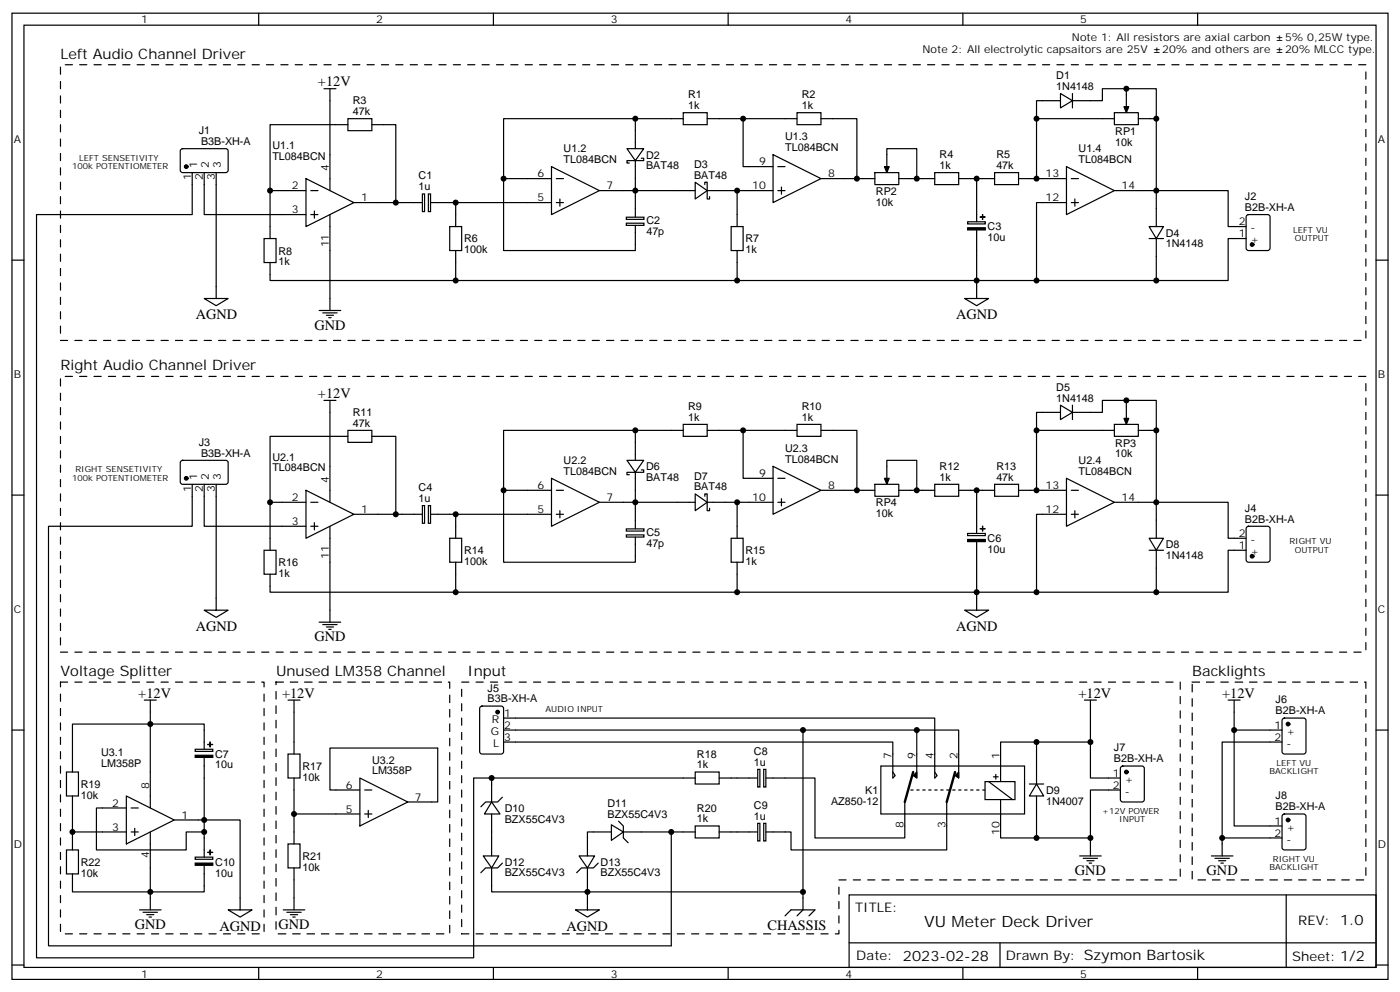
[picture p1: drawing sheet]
<svg xmlns="http://www.w3.org/2000/svg" width="412mm" height="292mm" viewBox="0 0 412 292" stroke-linecap="round" stroke-linejoin="round" font-family="sans-serif">
<g fill="none" stroke="#000" stroke-width=".35">
<path d="M3.5 3.9h405.4v284.3h-405.4zM7.1 7.4h398.2v277.3h-398.2zM76.2 3.9v3.5M145.3 3.9v3.5M214.5 3.9v3.5M283.6 3.9v3.5M352.8 3.9v3.5M95.4 26.1h3.6M97.2 26.1v30M102.5 34.9h7v3.6h-7zM102.5 36.7h-22.9v33.5M109.5 36.7h7.1v22.9h7.8"/>
<path d="M187.1 34.9h14.2M201.3 33.2h7v3.5h-7zM208.3 34.9h26.5M218.9 34.9v14.1h8.8M234.8 33.2h7v3.5h-7zM241.8 34.9h10.6v17.7h-10.6M312.4 27.5l3.5 2.1-3.5 2.2zM312.4 29.6h-7.1v5.3M315.9 27.5v4.3M328.3 34.9h-23v17.7h-5.3M328.3 33.2h7v3.5h-7zM331.8 31.4v-5.3h8.8v8.8"/>
<path d="M331.8 26.1h-7.1v3.5h-8.8M335.3 34.9h5.3v21.2h-12.3M53.3 44l.5-.3 13 .1 .4 .6-.1 6-.6 .4-13-.1-.4-.6v-5.7zM56.6 50.8v12.3h-45.8v218.8h128.7v-52.9h5.3M60.1 50.8v12.3h30M63.7 50.8v37M79.6 56.1h10.5M90.1 52.6l14.1 7-14.1 7.1zM91.5 56.1h2.2M104.2 59.6h12.4M124.4 57.1h.7v5.2h-.7zM126.2 57.1h.6v5.2h-.6z"/>
<path d="M126.8 59.6h7.4v7.1M134.2 59.6h28.3M148.3 52.6v21.1h38.8v-7.4M162.5 49l14.1 7.1-14.1 7zM163.9 52.6h2.1M163.9 59.6h2.1M164.9 58.6v2.1M184.7 43.7h4.9l-2.5 3.6zM187.1 47.3v8.8h-10.5M187.1 43.7v-8.8h-38.8v17.7h14.2M188.9 46.6h.7v.7h-4.9v.7h.7M204.8 53.6l3.5 2.5-3.5 2.5z"/>
<path d="M204.8 56.1h-17.7v7.8M207.6 54.3v-.7h.7v5h.7v-.7M208.3 56.1h8.8v10.6M217.1 56.1h10.6M227.7 45.5l14.1 7.1-14.1 7zM229.1 56.1h2.1M229.1 49h2.1M230.2 55v2.2M252.4 52.6h5.3M257.7 50.8h7.1v3.5h-7.1zM261.2 49v-5.3h8.9v8.9h5.2M264.8 52.6h5.3"/>
<path d="M275.3 50.8h7.1v3.5h-7.1zM282.4 52.6h5.3v12.7M287.7 52.6h5.3M293 50.8h7v3.5h-7zM305.3 52.6h8.8M314.1 59.6h-8.8v22.9M314.1 49l14.2 7.1-14.2 7zM315.6 52.6h2.1M315.6 59.6h2.1M316.6 58.6v2.1M3.5 76.6h3.6M77.8 70.2h3.5v7.1h-3.5z"/>
<path d="M91.5 63.1h2.2M92.6 62.1v2.1M97.2 63.1v28.3M132.5 66.7h3.5v7h-3.5zM134.2 73.7v8.8M184.5 63.9h5.2v.7h-5.2zM184.5 65.7h5.2v.6h-5.2zM215.4 66.7h3.5v7h-3.5zM217.1 73.7v8.8M285 65.3h5.2v.6h-5.2zM287.7 67.7v20.1M338.5 66.7h4.2l-2.1 3.5z"/>
<path d="M338.5 70.2h4.2M340.6 66.7v-10.6h21.2v10.6h5.3M340.6 70.2v12.3h-261v-5.2M367.1 70.2h-5.3v12.3h-21.2M367.3 63.4l.5-.3h5.6l.7 .5v9.4l-.4 .7h-5.9l-.7-.4v-9.4zM405.3 76.6h3.6M60.1 87.8h7.1l-3.5 2.2zM94 91.4h6.4M95.1 92.1h4.2M96.1 92.8h2.1M96.8 93.5h.7M284.2 87.8h7l-3.5 2.2z"/>
<path d="M95.4 117.8h3.6M97.2 117.8v30M312.4 119.2l3.5 2.2-3.5 2.1zM315.9 119.2v4.3M331.8 117.8h-7.1v3.6h-8.8M53.3 135.7l.5-.2h13l.4 .7-.1 5.9-.6 .4h-13l-.4-.7v-5.6zM102.5 126.6h7v3.6h-7zM102.5 128.4h-22.9v33.5M109.5 128.4h7.1v22.9h7.8M184.7 135.5h4.9l-2.5 3.5zM187.1 135.5v-8.9h-38.8v17.7h14.2M187.1 139v8.8h-10.5"/>
<path d="M187.1 126.6h14.2M188.9 138.3h.7v.7h-4.9v.7h.7M201.3 124.9h7v3.5h-7zM208.3 126.6h26.5M218.9 126.6v14.2h8.8M227.7 137.2l14.1 7.1-14.1 7zM234.8 124.9h7v3.5h-7zM241.8 126.6h10.6v17.7h-10.6M312.4 121.4h-7.1v5.2M328.3 124.9h7v3.5h-7zM328.3 126.6h-23v17.7h-5.3M331.8 123.1v-5.3h8.8v8.8"/>
<path d="M335.3 126.6h5.3v21.2h-12.3M3.5 145.7h3.6M56.6 142.5v12.4h-42.3v123.4h183.4v-33.5M60.1 142.5v12.4h30M63.7 142.5v37.1M79.6 147.8h10.5M90.1 144.3l14.1 7-14.1 7.1zM91.5 147.8h2.2M91.5 154.9h2.2M92.6 153.8v2.1M97.2 154.9v28.2M104.2 151.3h12.4"/>
<path d="M124.4 148.8h.7v5.2h-.7zM126.2 148.8h.6v5.2h-.6zM126.8 151.3h7.4v7.1M132.5 158.4h3.5v7.1h-3.5zM134.2 151.3h28.3M148.3 144.3v21.2h38.8v-7.5M162.5 140.8l14.1 7-14.1 7.1zM163.9 151.3h2.1M163.9 144.3h2.1M164.9 150.3v2.1M184.5 155.6h5.2v.7h-5.2zM184.5 157.4h5.2v.6h-5.2z"/>
<path d="M204.8 145.3l3.5 2.5-3.5 2.5zM204.8 147.8h-17.7v7.8M207.6 146v-.7h.7v5h.7v-.7M208.3 147.8h8.8v10.6M215.4 158.4h3.5v7.1h-3.5zM217.1 147.8h10.6M229.1 147.8h2.1M229.1 140.8h2.1M230.2 146.8v2.1M252.4 144.3h5.3M257.7 142.5h7.1v3.5h-7.1zM261.2 140.8v-5.3h8.9v8.8h5.2"/>
<path d="M264.8 144.3h5.3M275.3 142.5h7.1v3.5h-7.1zM282.4 144.3h5.3v12.7M285 157h5.2v.6h-5.2zM287.7 159.5v20.1M287.7 144.3h5.3M293 142.5h7v3.5h-7zM305.3 144.3h8.8M314.1 140.8l14.2 7-14.2 7.1zM314.1 151.3h-8.8v23M315.6 151.3h2.1M315.6 144.3h2.1"/>
<path d="M316.6 150.3v2.1M338.5 158.4h4.2l-2.1 3.5zM340.6 158.4v-10.6h21.2v10.6h5.3M367.3 155.1l.5-.2h5.6l.7 .4v9.4l-.4 .7-5.9 .1-.7-.5v-9.4zM405.3 145.7h3.6M60.1 179.6h7.1l-3.5 2.1zM77.8 161.9h3.5v7.1h-3.5zM134.2 165.5v8.8M217.1 165.5v8.8M284.2 179.6h7l-3.5 2.1zM338.5 161.9h4.2M340.6 161.9v12.4h-261v-5.3"/>
<path d="M367.1 161.9h-5.3v12.4h-21.2M94 183.1h6.4M95.1 183.8h4.2M96.1 184.5h2.1M96.8 185.2h.7M3.5 214.8h3.6M42.5 206h3.5M44.3 206v31.8M84.8 206h3.6M86.6 206v15.9M141.5 208l.5-.2h5.6l.7 .4v13l-.4 .6-5.9 .1-.7-.5v-12.9zM148.3 211.3h127v17.7l.7-.8-.7-1"/>
<path d="M148.3 214.8h121.8v14.2M148.3 218.4h114.7v10.6l.7-.8-.7-1M236.5 214.8v53l-1.7 1.7M270.1 214.8h12.3v14.2M305.3 218.4h15.9M319.4 206h3.6M321.2 206v23h8.8M361.8 206h3.5M363.5 206v37.1h14.1M363.5 214.8h14.1M377.6 218.4h-17.6v28.2M377.9 211.5l.5-.2h5.6l.6 .4 .1 9.5-.5 .6-5.8 .1-.7-.5-.1-9.4z"/>
<path d="M405.3 214.8h3.6M19.6 227.2h3.5v7h-3.5zM21.3 234.2v10.6M37.2 234.2l14.1 7.1-14.1 7.1zM37.2 237.8h-8.8v12.3h26.5v-5.3h5.2M38.6 237.8h2.1M57.5 220.5h5.2v.6h-5.2zM60.1 220.5v-7.4h-38.8v14.1M60.1 223v18.3h10.6v26.5M84.8 221.9h3.6v7.1h-3.6zM86.6 229v10.5M106 232.5h-8.8v-12.4h31.7v15.9h-8.8"/>
<path d="M106 239.5h-19.4v8.9M106 229l14.1 7-14.1 7.1zM107.4 232.5h2.1M107.4 239.5h2.1M108.5 238.5v2.1M144.8 236l2.5 3.5h-4.6zM144.8 239.5v12.4M148 234.6l-1.4 1.4h-3.5l-1.5 1.4M204.8 227.2h7v3.5h-7zM204.8 229h-60v7M211.8 229h11.3M223.2 226.4h.6v5.2h-.6z"/>
<path d="M225 226.4h.6v5.2h-.6zM225.6 229h14.5v17.6h26.4v-10.6M259.5 225.4h42.3v14.1h-42.3zM268.3 232.5h.7M270.1 232.5h.7M271.8 232.5h.7M273.6 232.5h.7M275.3 232.5h.7M277.1 232.5h.7M278.9 236v14.1h-45.9v-5.3h-7.4M278.9 232.5h.7M280.6 232.5h.7"/>
<path d="M282.4 232.5h.7M284.2 232.5h.7M285.9 232.5h.7M287.7 232.5h.7M289.5 232.5h.7M290.2 230h8.8v5.3h-8.8zM291.2 230l7.1 5.3M292.6 228.6h1.4M293.3 227.9v1.4M294.7 235.3v11.3h26.5M294.7 230v-11.6h10.6v12.3M303.2 230.7h4.2"/>
<path d="M305.3 230.7l2.1 3.5h-4.2zM305.3 234.2v12.4M330 232.5h-8.8v19.4M330.3 225.6l.4-.2h5.7l.6 .5 .1 9.4-.5 .7h-5.9l-.6-.5-.1-9.4zM377.9 239.7l.5-.2h5.6l.6 .5 .1 9.4-.5 .7h-5.8l-.7-.4-.1-9.5zM19.6 250.1h3.5v7.1h-3.5zM37.2 244.8h-15.9v5.3M38.6 244.8h2.1M39.7 243.8v2.1M44.3 244.8v17.7h-23v-5.3M51.3 241.3h8.8v10.9M57.5 252.2h5.2v.7h-5.2z"/>
<path d="M60.1 254.7v7.8h-15.8v5.3M84.8 248.4h3.6v7h-3.6zM86.6 255.4v12.4M142.3 251.9h4.6l-2.1 3.5zM144.8 255.4v7.1h91.7M148 254l-1.4 1.4h-3.5l-1.5 1.4M170.6 251.9h4.6l-2.2 3.5zM173 255.4v12.4M176.2 254l-1.4 1.4h-3.5l-1.4 1.4M180.1 242.7l3.5 2.1-3.5 2.5zM180.1 244.8h-7.1v7.1M182.2 241.7l1.4 1.4v3.5l1.4 1.4"/>
<path d="M183.6 244.8h21.2M204.8 243.1h7v3.5h-7zM211.8 244.8h11.3M223.2 242.3h.6v5.2h-.6zM225 242.3h.6v5.2h-.6zM318 251.9h6.4M319.1 252.6h4.2M320.1 253.3h2.2M320.9 254h.7M356.8 251.9h6.4M357.9 252.6h4.2M359 253.3h2.1"/>
<path d="M359.7 254h.7M377.6 246.6h-17.6v5.3M41.1 267.8h6.3M42.2 268.5h4.2M43.2 269.2h2.1M43.9 269.9h.7M67.2 267.8h7.1l-3.6 2.1zM83.4 267.8h6.4M84.5 268.5h4.2M85.5 269.2h2.2M86.3 269.9h.7M169.5 267.8h7.1l-3.6 2.1z"/>
<path d="M231.2 269.5l1.8-1.7h7.1l-1.8 1.7M250.1 263.3h155.2v21.4h-155.2zM250.1 277.5h155.2M294.6 277.5v7.2M378.9 263.3v21.2M3.5 284h3.6M76.2 284.7v3.5M145.3 284.7v3.5M214.5 284.7v3.5M283.6 284.7v3.5M352.8 284.7v3.5M405.3 284h3.6"/>
</g>
<path d="M402.3 19.1h-384.5v81.1h384.5v-81.1M402.3 110.8h-384.5v81.1h384.5v-81.1M17.8 200.7h60v74.1h-60v-74.1M81.3 200.7h51.2v74.1h-51.2zM351.2 200.7h51.1v58.2h-51.1zM136 274.8h111.1v-15.9h100.6v-58.2h-211.7v74.1" fill="none" stroke="#000" stroke-width=".35" stroke-dasharray="2.1 2.1"/>
<path d="M269 227.2l-2.5 8.8M281.3 227.2l-2.4 8.8" fill="none" stroke="#000" stroke-width=".71"/>
<g fill="#000" stroke="#000" stroke-width=".35">
<path d="M331.1 31.4h1.4l-.7 1.8zM260.5 49h1.4l-.7 1.8zM285 67h5.2v.7h-5.2zM288.7 63.9h1.5zM289.4 63.1l.1 1.5zM331.1 123.1h1.4l-.7 1.8zM260.5 140.8h1.4l-.7 1.7zM285 158.8h5.2v.6h-5.2zM288.7 155.6h1.5zM289.4 154.9l.1 1.4zM61.2 219.1h1.4zM61.9 218.4v1.4z"/>
<path d="M57.5 222.2h5.2v.7h-5.2zM269 228.2l1.1-1v1.8zM281.3 228.2l1.1-1v1.8zM57.5 254h5.2v.6h-5.2zM61.2 250.8l1.4 .1zM61.9 250.1v1.4z"/>
<circle cx="54.9" cy="49" r=".53"/>
<circle cx="368.8" cy="72" r=".53"/>
<circle cx="54.9" cy="140.8" r=".53"/>
<circle cx="368.8" cy="163.7" r=".53"/>
<circle cx="146.6" cy="209.6" r=".53"/>
<circle cx="379.4" cy="213.1" r=".53"/>
<circle cx="331.8" cy="227.2" r=".53"/>
<circle cx="379.4" cy="241.3" r=".53"/>
</g>
<g fill="#000">
<circle cx="187.1" cy="34.9" r=".88"/>
<circle cx="218.9" cy="34.9" r=".88"/>
<circle cx="305.3" cy="34.9" r=".88"/>
<circle cx="331.8" cy="26.1" r=".88"/>
<circle cx="340.6" cy="34.9" r=".88"/>
<circle cx="79.6" cy="56.1" r=".88"/>
<circle cx="116.6" cy="59.6" r=".88"/>
<circle cx="134.2" cy="59.6" r=".88"/>
<circle cx="148.3" cy="52.6" r=".88"/>
<circle cx="187.1" cy="56.1" r=".88"/>
<circle cx="217.1" cy="56.1" r=".88"/>
<circle cx="252.4" cy="52.6" r=".88"/>
<circle cx="270.1" cy="52.6" r=".88"/>
<circle cx="287.7" cy="52.6" r=".88"/>
<circle cx="305.3" cy="52.6" r=".88"/>
<circle cx="340.6" cy="56.1" r=".88"/>
<circle cx="134.2" cy="82.5" r=".88"/>
<circle cx="217.1" cy="82.5" r=".88"/>
<circle cx="287.7" cy="82.5" r=".88"/>
<circle cx="305.3" cy="82.5" r=".88"/>
<circle cx="340.6" cy="82.5" r=".88"/>
<circle cx="331.8" cy="117.8" r=".88"/>
<circle cx="187.1" cy="126.6" r=".88"/>
<circle cx="218.9" cy="126.6" r=".88"/>
<circle cx="305.3" cy="126.6" r=".88"/>
<circle cx="340.6" cy="126.6" r=".88"/>
<circle cx="79.6" cy="147.8" r=".88"/>
<circle cx="116.6" cy="151.3" r=".88"/>
<circle cx="134.2" cy="151.3" r=".88"/>
<circle cx="148.3" cy="144.3" r=".88"/>
<circle cx="187.1" cy="147.8" r=".88"/>
<circle cx="217.1" cy="147.8" r=".88"/>
<circle cx="252.4" cy="144.3" r=".88"/>
<circle cx="270.1" cy="144.3" r=".88"/>
<circle cx="287.7" cy="144.3" r=".88"/>
<circle cx="305.3" cy="144.3" r=".88"/>
<circle cx="340.6" cy="147.8" r=".88"/>
<circle cx="134.2" cy="174.3" r=".88"/>
<circle cx="217.1" cy="174.3" r=".88"/>
<circle cx="287.7" cy="174.3" r=".88"/>
<circle cx="305.3" cy="174.3" r=".88"/>
<circle cx="340.6" cy="174.3" r=".88"/>
<circle cx="44.3" cy="213.1" r=".88"/>
<circle cx="236.5" cy="214.8" r=".88"/>
<circle cx="270.1" cy="214.8" r=".88"/>
<circle cx="305.3" cy="218.4" r=".88"/>
<circle cx="321.2" cy="218.4" r=".88"/>
<circle cx="363.5" cy="214.8" r=".88"/>
<circle cx="86.6" cy="239.5" r=".88"/>
<circle cx="144.8" cy="229" r=".88"/>
<circle cx="21.3" cy="244.8" r=".88"/>
<circle cx="60.1" cy="241.3" r=".88"/>
<circle cx="60.1" cy="244.8" r=".88"/>
<circle cx="197.7" cy="244.8" r=".88"/>
<circle cx="305.3" cy="246.6" r=".88"/>
<circle cx="321.2" cy="246.6" r=".88"/>
<circle cx="360" cy="246.6" r=".88"/>
<circle cx="44.3" cy="262.5" r=".88"/>
<circle cx="173" cy="262.5" r=".88"/>
<circle cx="236.5" cy="262.5" r=".88"/>
</g>
<text font-size="4.6" x="272.2" y="272.9">VU Meter Deck Driver</text>
<g font-size="4.2">
<text x="17.8" y="17.3">Left Audio Channel Driver</text>
<text x="93.7" y="25.4">+12V</text>
<text x="57.7" y="93.8">AGND</text>
<text x="281.7" y="93.8">AGND</text>
<text x="92.6" y="97">GND</text>
<text x="17.8" y="109">Right Audio Channel Driver</text>
<text x="93.7" y="117.1">+12V</text>
<text x="57.7" y="185.6">AGND</text>
<text x="281.7" y="185.6">AGND</text>
<text x="92.6" y="188.7">GND</text>
<text x="17.8" y="199">Voltage Splitter</text>
<text x="81.3" y="199">Unused LM358 Channel</text>
<text x="137.8" y="199">Input</text>
<text x="351.2" y="199">Backlights</text>
<text x="40.7" y="205.3">+12V</text>
<text x="83.1" y="205.3">+12V</text>
<text x="317.7" y="205.3">+12V</text>
<text x="360" y="205.3">+12V</text>
<text x="316.6" y="257.5">GND</text>
<text x="355.4" y="257.5">GND</text>
<text x="39.7" y="273.4">GND</text>
<text x="64.6" y="273.9">AGND</text>
<text x="82" y="273.4">GND</text>
<text x="166.9" y="273.9">AGND</text>
<text x="226.1" y="273.8">CHASSIS</text>
</g>
<g font-size="3.9">
<text x="251.9" y="268.5">TITLE:</text>
<text x="382.4" y="272.2">REV: 1.0</text>
<text x="252.2" y="282.4">Date: 2023-02-28</text>
<text x="296.3" y="282.4">Drawn By: Szymon Bartosik</text>
<text x="380.6" y="282.8">Sheet: 1/2</text>
</g>
<g font-size="3.2">
<text x="41.6" y="6.9">1</text>
<text x="110.8" y="6.9">2</text>
<text x="179.9" y="6.9">3</text>
<text x="249.1" y="6.9">4</text>
<text x="315.8" y="12">Note 1: All resistors are axial carbon</text>
<text x="318.2" y="6.9">5</text>
<text x="378.5" y="12">5% 0,25W type.</text>
<text x="271.8" y="15.5">Note 2: All electrolytic capsaitors are 25V</text>
<text x="342.4" y="15.5">20% and others are</text>
<text x="378.6" y="15.5">20% MLCC type.</text>
<text x="311.1" y="23.3">D1</text>
<text x="202.7" y="29">R1</text>
<text x="236.2" y="29">R2</text>
<text x="311.1" y="26.5">1N4148</text>
<text x="103.9" y="33.9">47k</text>
<text x="103.9" y="30.7">R3</text>
<text x="202.7" y="32.1">1k</text>
<text x="236.2" y="32.1">1k</text>
<text x="4.1" y="42">A</text>
<text x="58.5" y="39.5">J1</text>
<text x="231.3" y="41.3">U1.3</text>
<text x="328.5" y="39.7">RP1</text>
<text x="405.9" y="42">A</text>
<text x="59.2" y="42.7">B3B-XH-A</text>
<text x="80.2" y="47">TL084BCN</text>
<text x="80.2" y="43.8">U1.1</text>
<text x="166" y="48">TL084BCN</text>
<text x="166" y="44.8">U1.2</text>
<text x="190.3" y="46.7">D2</text>
<text x="231.3" y="44.4">TL084BCN</text>
<text x="276.8" y="46.6">R4</text>
<text x="293.5" y="46.6">R5</text>
<text x="317.7" y="48">TL084BCN</text>
<text x="317.7" y="44.8">U1.4</text>
<text x="328.5" y="42.9">10k</text>
<text x="56.3" y="53" transform="rotate(-90 56.3 53)">1</text>
<text x="58" y="49.5" transform="rotate(-90 58 49.5)">1</text>
<text x="59.8" y="53" transform="rotate(-90 59.8 53)">2</text>
<text x="61.6" y="49.5" transform="rotate(-90 61.6 49.5)">2</text>
<text x="63.3" y="53" transform="rotate(-90 63.3 53)">3</text>
<text x="65.1" y="49.5" transform="rotate(-90 65.1 49.5)">3</text>
<text x="96.8" y="50.4" transform="rotate(-90 96.8 50.4)">4</text>
<text x="123.3" y="52.8">C1</text>
<text x="158.3" y="52.2">6</text>
<text x="190.3" y="49.8">BAT48</text>
<text x="204.4" y="52.6">BAT48</text>
<text x="204.4" y="49.4">D3</text>
<text x="223.6" y="48.7">9</text>
<text x="243.9" y="52.2">8</text>
<text x="276.8" y="49.7">1k</text>
<text x="293.5" y="49.7">47k</text>
<text x="308" y="52.2">13</text>
<text x="86" y="55.7">2</text>
<text x="106.4" y="59.3">1</text>
<text x="123.3" y="56">1u</text>
<text x="158.3" y="59.3">5</text>
<text x="178.7" y="55.7">7</text>
<text x="221.6" y="55.7">10</text>
<text x="258" y="57.3">RP2</text>
<text x="308" y="59.3">12</text>
<text x="330.4" y="55.7">14</text>
<text x="366.7" y="58.9">J2</text>
<text x="86" y="62.8">3</text>
<text x="190.4" y="66">C2</text>
<text x="258" y="60.5">10k</text>
<text x="366.7" y="62.1">B2B-XH-A</text>
<text x="136.7" y="71.3">R6</text>
<text x="190.4" y="69.1">47p</text>
<text x="219.6" y="71.3">R7</text>
<text x="290.9" y="70.9">10u</text>
<text x="290.9" y="67.7">C3</text>
<text x="343.4" y="69.6">D4</text>
<text x="364.9" y="69.8">1</text>
<text x="364.9" y="66.3">2</text>
<text x="368.4" y="71.6">+</text>
<text x="368.4" y="68.1">-</text>
<text x="82" y="74.9">R8</text>
<text x="96.8" y="72.8" transform="rotate(-90 96.8 72.8)">11</text>
<text x="136.7" y="74.5">100k</text>
<text x="219.6" y="74.5">1k</text>
<text x="343.4" y="72.7">1N4148</text>
<text x="82" y="78">1k</text>
<text x="4.1" y="111.1">B</text>
<text x="405.9" y="111.1">B</text>
<text x="311.1" y="118.2">1N4148</text>
<text x="311.1" y="115">D5</text>
<text x="103.9" y="125.6">47k</text>
<text x="103.9" y="122.5">R11</text>
<text x="202.7" y="123.8">1k</text>
<text x="202.7" y="120.7">R9</text>
<text x="236.2" y="123.8">1k</text>
<text x="236.2" y="120.7">R10</text>
<text x="58.5" y="131.2">J3</text>
<text x="328.5" y="131.4">RP3</text>
<text x="59.2" y="134.4">B3B-XH-A</text>
<text x="80.2" y="135.5">U2.1</text>
<text x="166" y="136.5">U2.2</text>
<text x="231.3" y="136.2">TL084BCN</text>
<text x="231.3" y="133">U2.3</text>
<text x="317.7" y="136.5">U2.4</text>
<text x="328.5" y="134.6">10k</text>
<text x="58" y="141.2" transform="rotate(-90 58 141.2)">1</text>
<text x="61.6" y="141.2" transform="rotate(-90 61.6 141.2)">2</text>
<text x="65.1" y="141.2" transform="rotate(-90 65.1 141.2)">3</text>
<text x="80.2" y="138.7">TL084BCN</text>
<text x="96.8" y="142.2" transform="rotate(-90 96.8 142.2)">4</text>
<text x="158.3" y="143.9">6</text>
<text x="166" y="139.7">TL084BCN</text>
<text x="190.3" y="141.5">BAT48</text>
<text x="190.3" y="138.4">D6</text>
<text x="204.4" y="141.2">D7</text>
<text x="223.6" y="140.4">9</text>
<text x="243.9" y="143.9">8</text>
<text x="276.8" y="141.5">1k</text>
<text x="276.8" y="138.3">R12</text>
<text x="293.5" y="141.5">47k</text>
<text x="293.5" y="138.3">R13</text>
<text x="308" y="143.9">13</text>
<text x="317.7" y="139.7">TL084BCN</text>
<text x="56.3" y="144.7" transform="rotate(-90 56.3 144.7)">1</text>
<text x="59.8" y="144.7" transform="rotate(-90 59.8 144.7)">2</text>
<text x="63.3" y="144.7" transform="rotate(-90 63.3 144.7)">3</text>
<text x="86" y="147.5">2</text>
<text x="123.3" y="147.7">1u</text>
<text x="123.3" y="144.5">C4</text>
<text x="178.7" y="147.5">7</text>
<text x="204.4" y="144.3">BAT48</text>
<text x="221.6" y="147.5">10</text>
<text x="258" y="149">RP4</text>
<text x="330.4" y="147.5">14</text>
<text x="86" y="154.5">3</text>
<text x="106.4" y="151">1</text>
<text x="158.3" y="151">5</text>
<text x="258" y="152.2">10k</text>
<text x="308" y="151">12</text>
<text x="366.7" y="153.8">B2B-XH-A</text>
<text x="366.7" y="150.6">J4</text>
<text x="190.4" y="160.9">47p</text>
<text x="190.4" y="157.7">C5</text>
<text x="290.9" y="159.5">C6</text>
<text x="343.4" y="161.3">D8</text>
<text x="364.9" y="161.6">1</text>
<text x="364.9" y="158">2</text>
<text x="368.4" y="159.8">-</text>
<text x="82" y="166.6">R16</text>
<text x="96.8" y="164.5" transform="rotate(-90 96.8 164.5)">11</text>
<text x="136.7" y="166.2">100k</text>
<text x="136.7" y="163.1">R14</text>
<text x="219.6" y="166.3">1k</text>
<text x="219.6" y="163">R15</text>
<text x="290.9" y="162.6">10u</text>
<text x="343.4" y="164.5">1N4148</text>
<text x="368.4" y="163.3">+</text>
<text x="82" y="169.7">1k</text>
<text x="4.1" y="180.3">C</text>
<text x="405.9" y="180.3">C</text>
<text x="143.6" y="203.5">J5</text>
<text x="143.6" y="206.7">B3B-XH-A</text>
<text x="375.8" y="206.9">J6</text>
<text x="144.8" y="212.7">R</text>
<text x="148.5" y="211">1</text>
<text x="148.5" y="214.5">2</text>
<text x="375.5" y="214.5">1</text>
<text x="375.8" y="210.1">B2B-XH-A</text>
<text x="144.6" y="216.3">G</text>
<text x="145.3" y="219.8">L</text>
<text x="148.5" y="218">3</text>
<text x="328.1" y="221">J7</text>
<text x="375.5" y="218">2</text>
<text x="379" y="216.3">+</text>
<text x="379" y="219.8">-</text>
<text x="29.8" y="225.8">LM358P</text>
<text x="29.8" y="222.6">U3.1</text>
<text x="63.4" y="226.1">10u</text>
<text x="63.4" y="223">C7</text>
<text x="89.1" y="226.5">R17</text>
<text x="109.6" y="227.9">LM358P</text>
<text x="109.6" y="224.7">U3.2</text>
<text x="205.3" y="226.1">1k</text>
<text x="205.3" y="223">R18</text>
<text x="222.1" y="225.4">1u</text>
<text x="222.1" y="222.1">C8</text>
<text x="262.6" y="223.3" transform="rotate(-90 262.6 223.3)">7</text>
<text x="269.7" y="223.3" transform="rotate(-90 269.7 223.3)">9</text>
<text x="275" y="223.3" transform="rotate(-90 275 223.3)">4</text>
<text x="282" y="223.3" transform="rotate(-90 282 223.3)">2</text>
<text x="294.4" y="223.3" transform="rotate(-90 294.4 223.3)">1</text>
<text x="328.1" y="224.3">B2B-XH-A</text>
<text x="23.8" y="231.8">R19</text>
<text x="43.9" y="232.1" transform="rotate(-90 43.9 232.1)">8</text>
<text x="89.1" y="229.7">10k</text>
<text x="101.9" y="232.1">6</text>
<text x="254.9" y="233.6">K1</text>
<text x="308.2" y="233.7">D9</text>
<text x="327.8" y="228.6">1</text>
<text x="327.8" y="232.1">2</text>
<text x="331.3" y="230.4">+</text>
<text x="331.3" y="233.9">-</text>
<text x="23.8" y="235">10k</text>
<text x="33.1" y="237.4">2</text>
<text x="101.9" y="239.2">5</text>
<text x="122.2" y="235.7">7</text>
<text x="148.7" y="238.9">D10</text>
<text x="179" y="237.4">D11</text>
<text x="205.3" y="238.8">R20</text>
<text x="222.1" y="238">C9</text>
<text x="244.8" y="236.8">AZ850-12</text>
<text x="308.2" y="236.8">1N4007</text>
<text x="375.8" y="238.4">B2B-XH-A</text>
<text x="375.8" y="235.2">J8</text>
<text x="33.1" y="244.5">3</text>
<text x="53.4" y="240.9">1</text>
<text x="148.7" y="242.1">BZX55C4V3</text>
<text x="179" y="240.6">BZX55C4V3</text>
<text x="205.3" y="242">1k</text>
<text x="222.1" y="241.2">1u</text>
<text x="266.2" y="243.7" transform="rotate(-90 266.2 243.7)">8</text>
<text x="278.5" y="243.7" transform="rotate(-90 278.5 243.7)">3</text>
<text x="294.4" y="245.7" transform="rotate(-90 294.4 245.7)">10</text>
<text x="375.5" y="242.7">1</text>
<text x="379" y="244.5">+</text>
<text x="4.1" y="249.4">D</text>
<text x="375.5" y="246.2">2</text>
<text x="379" y="248">-</text>
<text x="405.9" y="249.4">D</text>
<text x="23.8" y="258">10k</text>
<text x="23.8" y="254.8">R22</text>
<text x="43.9" y="252.5" transform="rotate(-90 43.9 252.5)">4</text>
<text x="63.4" y="258">10u</text>
<text x="63.4" y="254.8">C10</text>
<text x="89.1" y="256.2">10k</text>
<text x="89.1" y="253">R21</text>
<text x="148.7" y="257.9">BZX55C4V3</text>
<text x="148.7" y="254.8">D12</text>
<text x="176.9" y="257.9">BZX55C4V3</text>
<text x="176.9" y="254.8">D13</text>
<text x="41.6" y="287.7">1</text>
<text x="110.8" y="287.7">2</text>
<text x="179.9" y="287.7">3</text>
<text x="249.1" y="287.7">4</text>
<text x="318.2" y="287.7">5</text>
</g>
<g font-size="2.5">
<text x="23.3" y="47.3">LEFT SENSETIVITY</text>
<text x="21.3" y="49.7">100k POTENTIOMETER</text>
<text x="380.9" y="68.4">LEFT VU</text>
<text x="381.4" y="70.9">OUTPUT</text>
<text x="21.3" y="141.5">100k POTENTIOMETER</text>
<text x="22.2" y="139">RIGHT SENSETIVITY</text>
<text x="379.8" y="160.2">RIGHT VU</text>
<text x="381.4" y="162.6">OUTPUT</text>
<text x="160.7" y="209.5">AUDIO INPUT</text>
<text x="373.9" y="227.9">BACKLIGHT</text>
<text x="376.1" y="225.4">LEFT VU</text>
<text x="324.7" y="239.5">+12V POWER</text>
<text x="329.7" y="242">INPUT</text>
<text x="373.9" y="256.1">BACKLIGHT</text>
<text x="375" y="253.6">RIGHT VU</text>
</g>
</svg>
